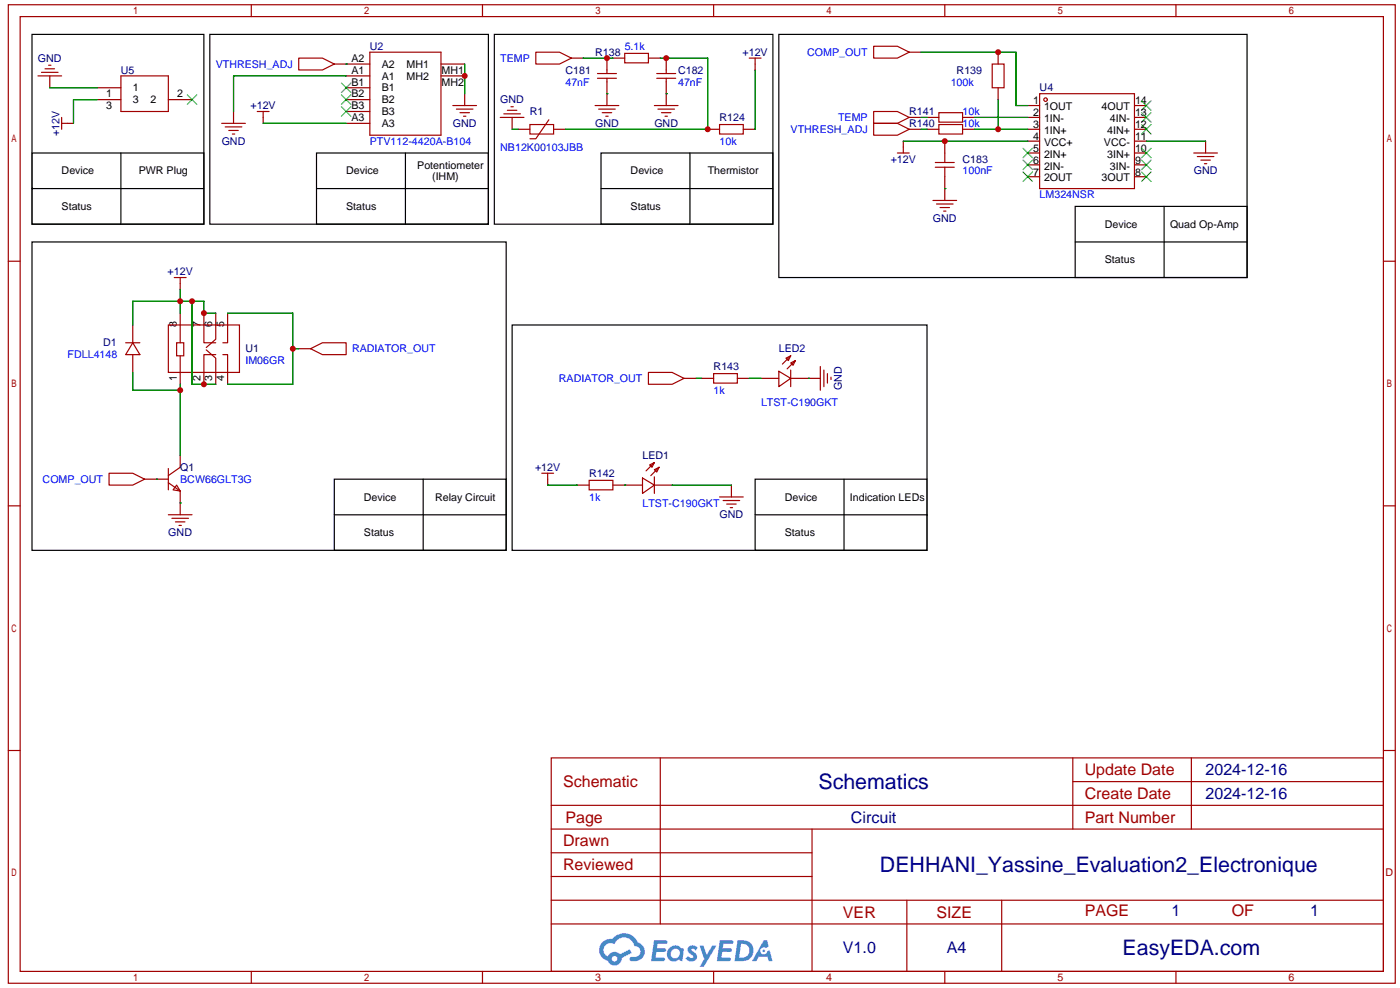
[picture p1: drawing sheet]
<svg xmlns="http://www.w3.org/2000/svg" width="300mm" height="212mm" viewBox="0 0 300 212" stroke-linecap="round" stroke-linejoin="round" font-family="sans-serif">
<g fill="none" stroke="#a10000" stroke-width=".25">
<path d="M1.8 1h297.2v209.6h-297.2zM4.3 3.6h292.1v204.4h-292.1zM53.8 1v2.6M103.4 1v2.6M152.9 1v2.6M202.4 1v2.6M252 1v2.6M1.8 55.9h2.5M296.4 55.9h2.6M1.8 108.3h2.5M296.4 108.3h2.6M1.8 160.7h2.5"/>
<path d="M118.1 162.3h178.3v45.7h-178.3zM118.1 177.5h178.3M118.1 172.5h178.3M141.5 162.3v35.6M174 177.5v30.5M229.9 162.3v15.2M229.9 167.4h66.5M255.3 162.3v15.2M296.4 160.7h2.6M118.1 182.6h55.9M118.1 197.9h178.3M118.1 192.8h178.3"/>
<path d="M118.1 187.7h55.9M194.3 192.8v15.2M214.6 192.8v15.2M53.8 208v2.6M103.4 208v2.6M152.9 208v2.6M202.4 208v2.6M252 208v2.6"/>
</g>
<g fill="#5487ff">
<path d="M147.6 202.7a1.3 1.3 0 0 1 1.9 .3l-.4 .6a.54 .54 0 0 0-1-.2l.2 .2a1.28 1.28 0 0 1 .8 2 1.53 1.53 0 0 1-2.2-.3l.5-.6 .8 .5a.31 .31 0 0 0 .3-.3 .31 .31 0 0 0-.3-.4 1.12 1.12 0 0 1-.6-1.8z"/>
<path d="M149.9 202.5h.8l.7 2 1.2-2h.9l-2.7 4.6h-.9l1-1.7z"/>
<path d="M140.1 201.4h1.7a1.31 1.31 0 0 1 1.2 .2 .4 .4 0 0 1-.4 .5l-1.7 .1-.1 .9h1.6a.4 .4 0 0 1 .3 .4 .4 .4 0 0 1-.4 .4h-1.7l-.1 1.2h1.4a.46 .46 0 0 1 .5 0 .46 .46 0 0 1 .1 .5l-.4 .2h-2.6z"/>
<path d="M154.2 201.4h1.7a1.32 1.32 0 0 1 1.2 .2 .39 .39 0 0 1-.3 .5l-1.8 .1-.1 .9h1.6a.4 .4 0 0 1 .4 .4 .4 .4 0 0 1-.5 .4h-1.6l-.2 1.2h1.4a.46 .46 0 0 1 .5 0 .46 .46 0 0 1 .1 .5l-.4 .2h-2.6z"/>
<path d="M163.6 201.4h.8l.3 1.3-.6 .4a.75 .75 0 0 0-1.1 .3 .75 .75 0 0 0 .5 1 .75 .75 0 0 0 .9-.7l.5-.2 .6 2.3h-.8l-.3-.9h-1.8l-.5 .9h-1z"/>
<path d="M158 201.4l-.6 4.4h1.4a2.27 2.27 0 0 0 2.7-2.2 2.27 2.27 0 0 0-2.7-2.2zM158.8 202.1a1.5 1.5 0 0 1 1.8 1.6 1.5 1.5 0 0 1-1.9 1.4h-.3z"/>
<path d="M143.4 203a1.6 1.6 0 0 0-.3 2.3 1.6 1.6 0 0 0 2.3 .2l.8 .3 .3-2.4-.1-.3-.5-.1a1.58 1.58 0 0 0-2.5 0zM144 203.5a.98 .98 0 0 1 1.6 .4 .98 .98 0 0 1-1 1.3 .94 .94 0 0 1-.9-.7 .94 .94 0 0 1 .3-1z"/>
<path d="M129.1 201.8a2.37 2.37 0 0 0 1.1 4 1.54 1.54 0 0 0 1.8 1 1.54 1.54 0 0 0 1.2-1.6l2.2-1.1-.5-.8-2.1 1a1.57 1.57 0 0 0-2.6 .5 1.5 1.5 0 0 1-.7-2.1 1.5 1.5 0 0 1 2.2-.5 2.23 2.23 0 0 1 2.3-1.4 2.23 2.23 0 0 1 1.9 1.8 1.16 1.16 0 0 1 1.3 1.1 1.16 1.16 0 0 1-1.1 1.2h-.7a.47 .47 0 0 0-.6 .4 .47 .47 0 0 0 .5 .5 2.17 2.17 0 0 0 2.5-.9 2.17 2.17 0 0 0-.4-2.7l-.7-.4a3.2 3.2 0 0 0-5.5-.7l-1.1 .1zM131.1 205.3a.6 .6 0 0 1 1.2 0 .6 .6 0 0 1-1.2 0z"/>
<circle cx="163.7" cy="203.6" r=".28"/>
</g>
<g fill="none" stroke="#870000" stroke-width=".25">
<path d="M10.7 16.3v2.5M20.8 18.8h5.1M71.6 13.7h7.6M74.2 16.3h5M74.2 18.8h5M94.5 16.3h5.1M94.5 13.7h5.1M122.4 12.4h2.6M130 12.4v2.6M130 17.5v5.1M131.3 12.4h2.6M138.9 12.4h2.6"/>
<path d="M142.7 12.4v2.6M142.7 17.5v5.1M161.8 13.7v1.3M194.8 11.2h2.6M213.9 11.2v2.5M213.9 18.8v2.5M14.5 26.4h1.2M20.8 21.3h5.1M36.1 21.3h5M50 23.9v2.5M56.4 25.1v1.3M74.2 26.4h5"/>
<path d="M74.2 21.3h5M74.2 23.9h5M99.6 20.1v2.5M109.7 25.1v2.6M111 27.7h2.5M118.6 27.7h2.6M151.6 27.7h2.6M159.3 27.7h2.5M193.5 30.2v1.3M194.8 25.1h2.6M194.8 27.7h2.6M198.6 25.1h2.6"/>
<path d="M198.6 27.7h2.6M202.4 30.2v2.6M202.4 37.8v5.1M206.2 25.1h2.6M206.2 27.7h2.6M220.2 22.6h2.6M220.2 25.1h2.6M220.2 27.7h2.6M220.2 30.2h2.6M220.2 32.8h2.6M220.2 35.3h2.6M220.2 37.8h2.6"/>
<path d="M243.1 22.6h2.5M243.1 25.1h2.5M243.1 27.7h2.5M243.1 30.2h2.5M243.1 32.8h2.5M243.1 35.3h2.5M243.1 37.8h2.5M258.3 30.2v2.6M28.4 69.6v3.8M28.4 75.9v3.9M38.6 60.7v1.3M38.6 67.1v2.5"/>
<path d="M38.6 79.8v2.5M43.7 67.1v2.5M43.7 79.8v2.5M46.2 67.1v2.5M46.2 79.8v2.5M48.8 67.1v2.5M48.8 79.8v2.5M64 74.7h2.5M38.6 97.5v2.6M146.6 81h2.5M150.4 81h2.5M158 81h2.5"/>
<path d="M163.1 81h3.8M169.4 81h6.4M31 102.6h5.1M38.6 105.2v5M117.3 102.6v1.3M123.7 103.9h2.5M131.3 103.9h6.4M140.2 103.9h3.8M156.7 103.9v2.5"/>
</g>
<g fill="none" stroke="#a10000" stroke-width=".25">
<path d="M8.1 16.3h5.1M8.9 15.5h3.5M9.7 14.7h2M10.4 14h.5M25.9 16.3h10.2v7.6h-10.2zM64 12.4h5.1l2.5 1.3-2.5 1.3h-5.1zM79.2 11.2h15.3v17.8h-15.3zM114.8 11.2h5.1l2.5 1.2-2.5 1.3h-5.1zM128 16.8h4.1M128 15.7h4.1M130 15v.7M130 16.8v.7"/>
<path d="M133.9 11.4h5v2.1h-5zM140.7 16.8h4.1M140.7 15.7h4.1M142.7 15v.7M142.7 16.8v.7M160.5 12.4h2.6M161.8 12.4v1.3M187.2 9.9h5.1l2.5 1.3-2.5 1.2h-5.1zM212.6 13.7h2.5v5.1h-2.5zM13.2 25.1v2.6M13.2 26.4h1.3M47.5 26.4h5.1"/>
<path d="M48.3 27.2h3.5M49 27.9h2.1M49.8 28.7h.5M55.1 23.9h2.6M56.4 23.9v1.2M97 22.6h5.1M97.8 23.4h3.5M98.6 24.1h2M99.3 24.9h.5M107.2 25.1h5.1M107.9 24.4h3.6M108.7 23.6h2"/>
<path d="M109.5 22.9h.5M113.5 26.7h5.1v2h-5.1zM117.6 25.7l-2.8 4h-1.3M127.5 22.6h5.1M128.3 23.4h3.5M129 24.1h2.1M129.8 24.9h.5M140.2 22.6h5.1M141 23.4h3.5M141.7 24.1h2.1M142.5 24.9h.5M154.2 26.7h5.1v2h-5.1z"/>
<path d="M187.2 26.4h5.1l2.5 1.3-2.5 1.3h-5.1zM187.2 23.9h5.1l2.5 1.2-2.5 1.3h-5.1zM192.3 32.8h2.5M193.5 31.5v1.3M200.4 34.8h4.1M200.4 35.8h4.1M201.2 26.7h5v2h-5zM201.2 24.1h5v2.1h-5zM202.4 32.8v2M202.4 35.8v2M222.8 20.1h20.3v20.3h-20.3zM255.8 32.8h5.1"/>
<path d="M256.5 33.5h3.6M257.3 34.3h2M258.1 35.1h.5M37.3 59.4h2.6M38.6 59.4v1.3M199.9 42.9h5.1M200.7 43.7h3.5M201.4 44.4h2.1M202.2 45.2h.5M26.9 73.4h3.1M28.4 73.4l1.6 2.5h-3.1zM36.1 69.6h15.2v10.2h-15.2z"/>
<path d="M37.8 73.4h1.6v2.8h-1.6zM38.6 69.6v3.8M38.6 76.2v3.6M43.7 69.6v3.8h2.5M44.2 74.9l2 1.8v3.1M46.2 75.9h-2.5v3.9M46.2 69.6v3l-2 1.8M47.8 75.9h1v3.9M48.8 69.6v3.8h-1M66.5 74.7l2.6-1.3h5.1v2.5h-5.1zM138.9 79.8h5.1l2.6 1.2-2.6 1.3h-5.1zM166.9 79.5l2.5 1.5-2.5 1.8z"/>
<path d="M168.4 76.7l1-.5-.5 1zM169.4 77.7l1-.5-.5 1zM169.4 79.2v3.6M169.4 76.2l-1.8 1.8M170.4 77.2l-1.7 1.8M175.8 78.5v5.1M176.5 79.2v3.6M139.2 99.6l1-.5-.5 1zM140.2 99.1l-1.8 1.7M152.9 80h5.1v2h-5.1zM177.3 80v2M178.1 80.8v.5"/>
<path d="M23.4 101.3h5l2.6 1.3-2.6 1.3h-5zM36.1 100.3v4.6M36.1 103.4l2.5 1.8M36.1 110.2h5M36.8 111h3.6M37.6 111.8h2M37.8 103.9l.8 1.3-1.5-.3zM38.4 112.5h.5M38.6 100.1l-2.5 1.8M116.1 101.3h2.5M117.3 101.3v1.3M126.2 102.9h5.1v2h-5.1z"/>
<path d="M137.7 102.4l2.5 1.5-2.5 1.8zM140.2 100.6l1-.5-.5 1zM140.2 102.1v3.6M141.2 100.1l-1.8 1.8M154.2 106.4h5.1M154.9 107.2h3.6M155.7 107.9h2M156.5 108.7h.5"/>
<circle cx="224" cy="21.3" r=".38"/>
</g>
<g fill="none" stroke="#3c3" stroke-width=".25">
<path d="M73.2 17.8l2 2M75.2 17.8l-2 2M40.1 20.3l2.1 2.1M42.2 20.3l-2.1 2.1M73.2 20.3l2 2.1M73.2 22.9l2 2M75.2 20.3l-2 2.1M75.2 22.9l-2 2M219.2 36.8l2 2.1M219.2 34.3l2 2M219.2 31.8l2 2M221.2 36.8l-2 2.1"/>
<path d="M221.2 34.3l-2 2M221.2 31.8l-2 2M244.6 21.6l2 2M244.6 24.1l2 2.1M244.6 26.7l2 2M244.6 31.8l2 2M244.6 34.3l2 2M244.6 36.8l2 2.1M246.6 21.6l-2 2M246.6 24.1l-2 2.1M246.6 26.7l-2 2M246.6 31.8l-2 2"/>
<path d="M246.6 34.3l-2 2M246.6 36.8l-2 2.1"/>
</g>
<g fill="none" stroke="#008700" stroke-width=".25">
<path d="M10.7 18.8h10.1M74.2 13.7h.1M74.2 16.3h-24.2v7.6M99.6 13.7v6.4M125 12.4h6.3M141.5 12.4h10.1v15.3h-30.4M161.8 15v12.7M197.4 11.2h20.3v11.4h2.5M20.8 21.3h-5.1v5.1M56.4 26.4h17.8M109.7 27.7h1.3M130 20.1h.1"/>
<path d="M142.7 20.1h.1M193.5 30.2h26.7M197.4 27.7h1.2M197.4 25.1h1.2M208.8 27.7h11.4M208.8 25.1h11.4M213.9 21.3v6.4M245.6 30.2h12.7M202.4 40.4h.1M28.4 79.8v3.8h10.2M38.6 62v5.1M41.1 64.5v17.8h5.1"/>
<path d="M46.2 67.1h-2.5v-2.6h-15.3v5.1M48.8 67.1h13.9v15.2h-13.9M62.7 74.7h1.3M38.6 82.3v15.2M149.1 81h1.3M160.5 81h2.6M173.2 81h.1M33.5 102.6h.1M38.6 107.7h.1M117.3 103.9h6.4M133.9 103.9h.1M144 103.9h12.7"/>
</g>
<g fill="none" stroke="#000" stroke-width=".25">
<path d="M6.9 7.4h36.8v40.6h-36.8zM45 7.4h59.6v40.6h-59.6zM105.9 7.4h59.7v40.6h-59.7zM166.9 7.4h100.3v52h-100.3zM6.9 32.8h36.8v15.2h-36.8zM25.9 32.8v15.2M67.8 32.8h36.8v15.2h-36.8zM86.9 32.8v15.2M128.8 32.8h36.8v15.2h-36.8zM147.8 32.8v15.2M6.9 51.8h101.6v66.1h-101.6zM6.9 40.4h36.8"/>
<path d="M67.8 40.4h36.8M128.8 40.4h36.8M230.4 44.2h36.8v15.2h-36.8zM230.4 51.8h36.8M249.4 44.2v15.2M109.7 69.6h88.9v48.3h-88.9zM71.6 102.6h36.9v15.3h-36.9zM71.6 110.2h36.9M90.7 102.6v15.3M161.8 102.6h36.8v15.3h-36.8zM161.8 110.2h36.8M180.8 102.6v15.3"/>
</g>
<g fill="#c00">
<circle cx="99.6" cy="16.3" r=".63"/>
<circle cx="130" cy="12.4" r=".63"/>
<circle cx="151.6" cy="27.7" r=".63"/>
<circle cx="142.7" cy="12.4" r=".63"/>
<circle cx="202.4" cy="30.2" r=".63"/>
<circle cx="213.9" cy="11.2" r=".63"/>
<circle cx="38.6" cy="64.5" r=".63"/>
<circle cx="41.1" cy="64.5" r=".63"/>
<circle cx="43.7" cy="82.3" r=".63"/>
<circle cx="43.7" cy="67.1" r=".63"/>
<circle cx="38.6" cy="83.6" r=".63"/>
<circle cx="213.9" cy="27.7" r=".63"/>
<circle cx="62.7" cy="74.7" r=".63"/>
</g>
<g font-size="4.6" fill="#000080">
<text x="175.4" y="169">Schematics</text>
<text x="188.5" y="186.7">DEHHANI_Yassine_Evaluation2_Electronique</text>
<text x="240.5" y="204.5">EasyEDA.com</text>
</g>
<g font-size="3.4" fill="#a00000">
<text x="232.4" y="166">Update Date</text>
<text x="120.6" y="168.6">Schematic</text>
<text x="232.4" y="171.1">Create Date</text>
<text x="121.2" y="176.2">Page</text>
<text x="232.4" y="176.2">Part Number</text>
<text x="120.6" y="181.3">Drawn</text>
<text x="120.6" y="186.3">Reviewed</text>
<text x="180.6" y="196.5">VER</text>
<text x="200.7" y="196.5">SIZE</text>
<text x="232.4" y="196.3">PAGE</text>
<text x="263.9" y="196.3">OF</text>
</g>
<g font-size="3.4" fill="#000080">
<text x="258.3" y="166">2024-12-16</text>
<text x="258.3" y="171.1">2024-12-16</text>
<text x="182.3" y="176.2">Circuit</text>
<text x="251" y="196.3">1</text>
<text x="280.7" y="196.3">1</text>
<text x="180.6" y="204.1">V1.0</text>
<text x="202.9" y="204.1">A4</text>
</g>
<g font-size="2.3" fill="#000080">
<text x="79.2" y="10.7">U2</text>
<text x="127.5" y="12">R138</text>
<text x="159.1" y="12">+12V</text>
<text x="8.1" y="13.2">GND</text>
<text x="25.9" y="15.8">U5</text>
<text x="121.2" y="15.8">C181</text>
<text x="145.3" y="15.8">C182</text>
<text x="205" y="15.8">R139</text>
<text x="53.7" y="23.4">+12V</text>
<text x="107.2" y="22.1">GND</text>
<text x="222.8" y="19.6">U4</text>
<text x="12.7" y="29.1" transform="rotate(-90 12.7 29.1)">+12V</text>
<text x="97" y="27.2">GND</text>
<text x="113.5" y="24.7">R1</text>
<text x="127.5" y="27.2">GND</text>
<text x="140.2" y="27.2">GND</text>
<text x="154.2" y="25.9">R124</text>
<text x="194.8" y="27.2">R140</text>
<text x="194.8" y="24.7">R141</text>
<text x="47.5" y="31">GND</text>
<text x="190.8" y="34.8">+12V</text>
<text x="206.2" y="34.8">C183</text>
<text x="255.8" y="37.4">GND</text>
<text x="199.9" y="47.5">GND</text>
<text x="35.9" y="59">+12V</text>
<text x="22.1" y="74.2">D1</text>
<text x="52.6" y="75.5">U1</text>
<text x="166.9" y="75.5">LED2</text>
<text x="152.9" y="79.3">R143</text>
<text x="180.4" y="83.6" transform="rotate(-90 180.4 83.6)">GND</text>
<text x="38.6" y="100.9">Q1</text>
<text x="114.6" y="100.9">+12V</text>
<text x="137.7" y="98.3">LED1</text>
<text x="126.2" y="102.1">R142</text>
<text x="154.2" y="111">GND</text>
<text x="36.1" y="114.8">GND</text>
</g>
<g font-size="2.3" fill="#00f">
<text x="133.9" y="10.7">5.1k</text>
<text x="173" y="12">COMP_OUT</text>
<text x="46.2" y="14.5">VTHRESH_ADJ</text>
<text x="107.2" y="13.2">TEMP</text>
<text x="121.2" y="18.3">47nF</text>
<text x="145.3" y="18.3">47nF</text>
<text x="203.7" y="18.3">100k</text>
<text x="169.4" y="28.5">VTHRESH_ADJ</text>
<text x="179.6" y="25.9">TEMP</text>
<text x="206.2" y="27.2">10k</text>
<text x="206.2" y="24.7">10k</text>
<text x="79.2" y="31">PTV112-4420A-B104</text>
<text x="107.2" y="32.3">NB12K00103JBB</text>
<text x="154.2" y="31">10k</text>
<text x="206.2" y="37.4">100nF</text>
<text x="222.8" y="42.4">LM324NSR</text>
<text x="14.5" y="76.7">FDLL4148</text>
<text x="75.4" y="75.5">RADIATOR_OUT</text>
<text x="52.6" y="78">IM06GR</text>
<text x="119.8" y="81.8">RADIATOR_OUT</text>
<text x="152.9" y="84.4">1k</text>
<text x="163.1" y="86.9">LTST-C190GKT</text>
<text x="9.1" y="103.4">COMP_OUT</text>
<text x="38.6" y="103.4">BCW66GLT3G</text>
<text x="126.2" y="107.2">1k</text>
<text x="137.7" y="108.5">LTST-C190GKT</text>
</g>
<g font-size="2.3">
<text x="75.3" y="15.8">A1</text>
<text x="75.3" y="13.2">A2</text>
<text x="81.8" y="17">A1</text>
<text x="81.8" y="14.5">A2</text>
<text x="87.1" y="14.5">MH1</text>
<text x="87.1" y="17">MH2</text>
<text x="94.6" y="15.8">MH1</text>
<text x="22.7" y="20.9">1</text>
<text x="22.7" y="23.4">3</text>
<text x="28.4" y="19.6">1</text>
<text x="28.4" y="22.1">3</text>
<text x="32.3" y="22.1">2</text>
<text x="38" y="20.9">2</text>
<text x="75.3" y="18.3">B1</text>
<text x="75.3" y="20.9">B2</text>
<text x="75.3" y="23.4">B3</text>
<text x="81.8" y="19.6">B1</text>
<text x="81.8" y="22.1">B2</text>
<text x="94.6" y="18.3">MH2</text>
<text x="221.4" y="22.4">1</text>
<text x="223.7" y="23.6">1OUT</text>
<text x="236" y="23.6">4OUT</text>
<text x="243.2" y="22.4">14</text>
<text x="75.3" y="25.9">A3</text>
<text x="81.8" y="27.2">A3</text>
<text x="81.8" y="24.7">B3</text>
<text x="221.4" y="30">4</text>
<text x="221.4" y="27.4">3</text>
<text x="221.4" y="24.9">2</text>
<text x="223.7" y="28.7">1IN+</text>
<text x="223.7" y="26.2">1IN-</text>
<text x="237.2" y="28.7">4IN+</text>
<text x="237.8" y="26.2">4IN-</text>
<text x="243.2" y="24.9">13</text>
<text x="243.2" y="27.4">12</text>
<text x="243.2" y="30">11</text>
<text x="221.4" y="35.1">6</text>
<text x="221.4" y="32.5">5</text>
<text x="223.7" y="33.8">2IN+</text>
<text x="223.7" y="31.2">VCC+</text>
<text x="236.5" y="31.2">VCC-</text>
<text x="237.2" y="33.8">3IN+</text>
<text x="243.2" y="32.5">10</text>
<text x="243.2" y="35.1">9</text>
<text x="13.2" y="37.4">Device</text>
<text x="29.7" y="37.4">PWR Plug</text>
<text x="74.2" y="37.4">Device</text>
<text x="89.4" y="36.1">Potentiometer</text>
<text x="92.6" y="38.6">(IHM)</text>
<text x="135.1" y="37.4">Device</text>
<text x="151.6" y="37.4">Thermistor</text>
<text x="221.4" y="37.6">7</text>
<text x="223.7" y="38.9">2OUT</text>
<text x="223.7" y="36.3">2IN-</text>
<text x="236" y="38.9">3OUT</text>
<text x="237.8" y="36.3">3IN-</text>
<text x="243.2" y="37.6">8</text>
<text x="13.2" y="45">Status</text>
<text x="74.2" y="45">Status</text>
<text x="135.1" y="45">Status</text>
<text x="236.7" y="48.8">Device</text>
<text x="250.7" y="48.8">Quad Op-Amp</text>
<text x="236.7" y="56.4">Status</text>
<text x="37.9" y="70.1" transform="rotate(-90 37.9 70.1)">8</text>
<text x="43" y="70.1" transform="rotate(-90 43 70.1)">7</text>
<text x="45.5" y="70.1" transform="rotate(-90 45.5 70.1)">6</text>
<text x="48" y="70.1" transform="rotate(-90 48 70.1)">5</text>
<text x="37.9" y="81.5" transform="rotate(-90 37.9 81.5)">1</text>
<text x="43" y="81.5" transform="rotate(-90 43 81.5)">2</text>
<text x="45.5" y="81.5" transform="rotate(-90 45.5 81.5)">3</text>
<text x="48" y="81.5" transform="rotate(-90 48 81.5)">4</text>
<text x="78" y="107.2">Device</text>
<text x="93.2" y="107.2">Relay Circuit</text>
<text x="168.1" y="107.2">Device</text>
<text x="182.1" y="107.2">Indication LEDs</text>
<text x="78" y="114.8">Status</text>
<text x="168.1" y="114.8">Status</text>
</g>
<g font-size="2.3" fill="#a00000">
<text x="296.9" y="187.7">D</text>
<text x="127.5" y="210.1">3</text>
<text x="177" y="210.1">4</text>
<text x="226.6" y="210.1">5</text>
<text x="276.1" y="210.1">6</text>
</g>
</svg>
